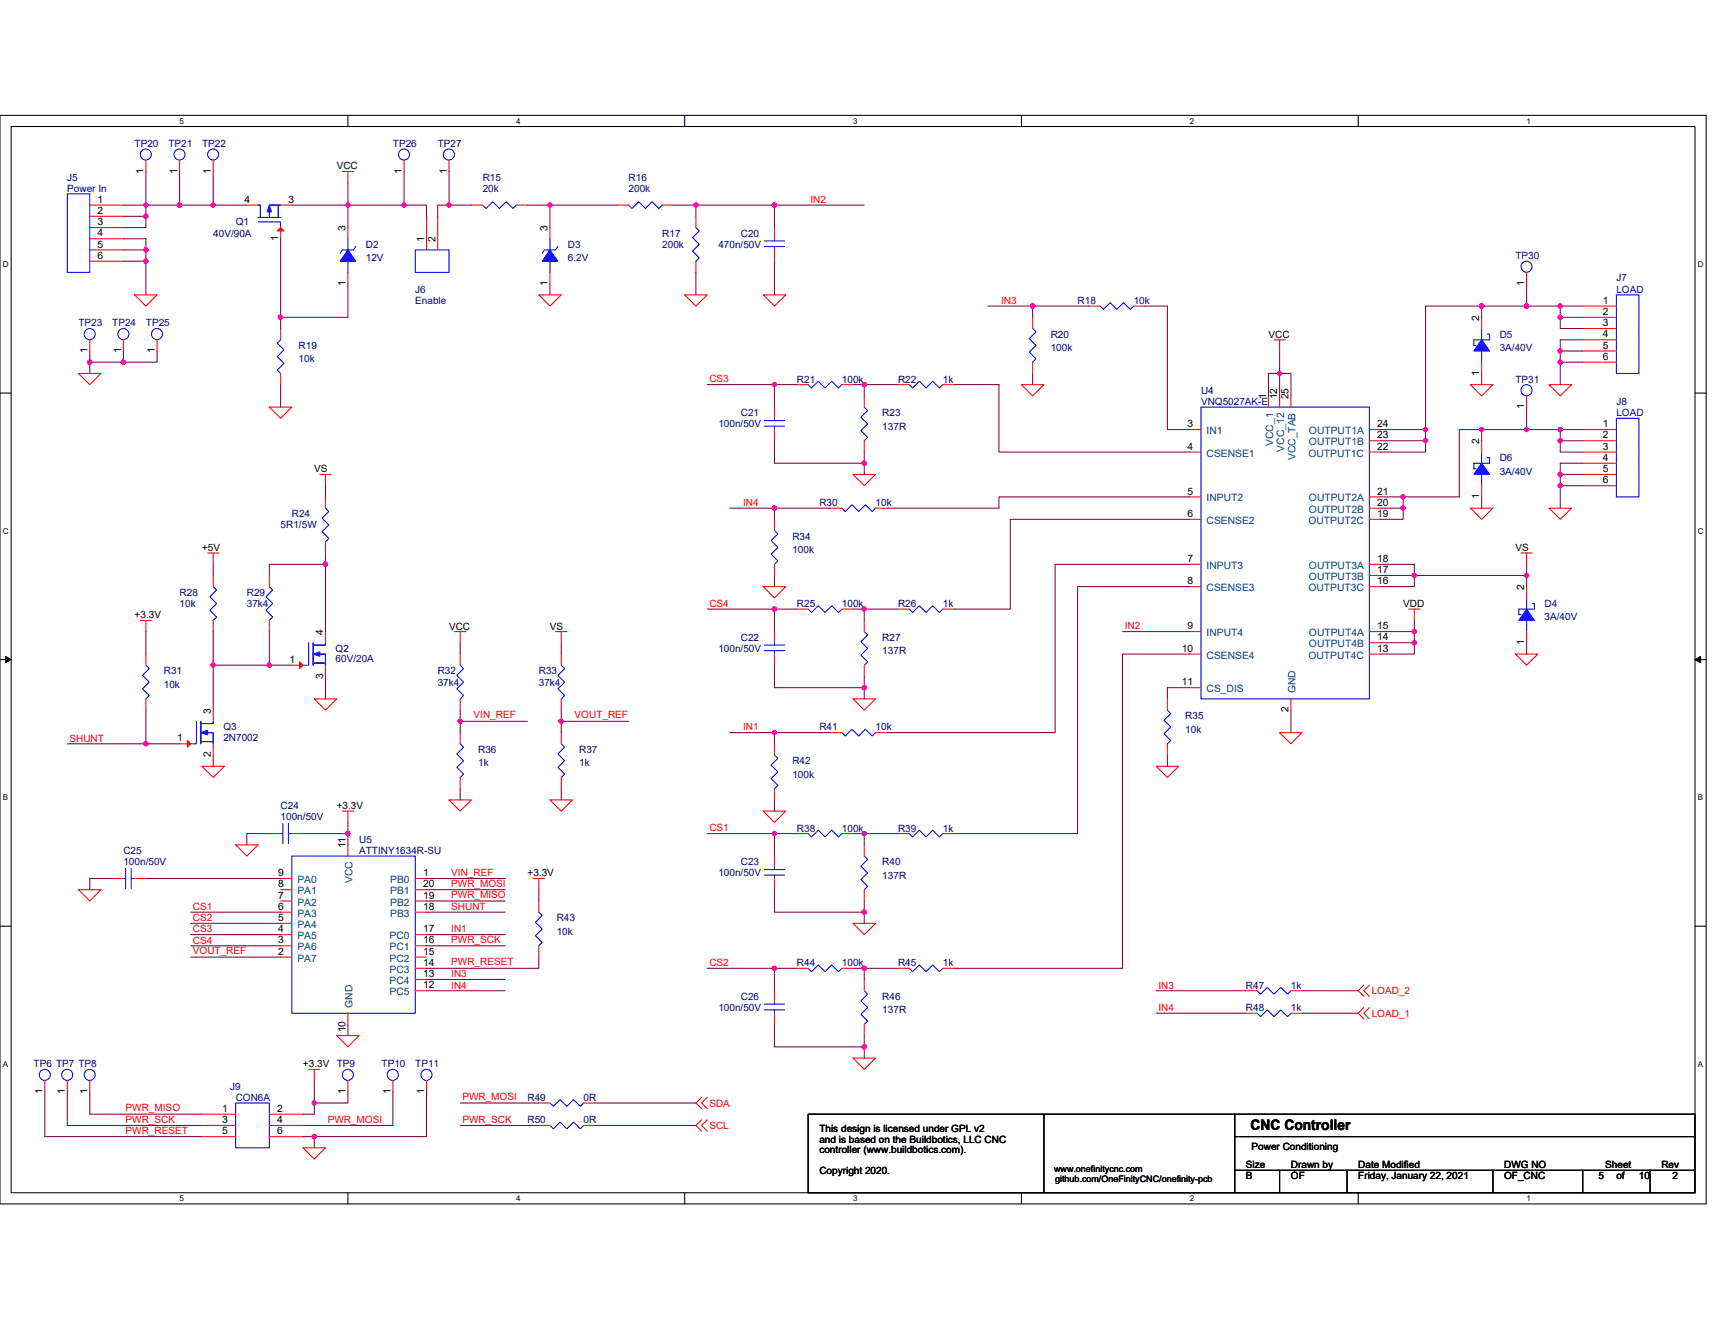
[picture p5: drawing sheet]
<svg xmlns="http://www.w3.org/2000/svg" width="279mm" height="216mm" viewBox="0 0 279 216" stroke-linecap="round" stroke-linejoin="round" font-family="sans-serif">
<path d="M0 18.8h278v177.4h-278zM1.8 20.6h274.3v173.8h-274.3z" fill="none" stroke="#000" stroke-width=".17"/>
<g fill="#fff">
<path d="M29.3 19h.7v1.4h-.7z"/>
<path d="M29.3 194.5h.7v1.5h-.7z"/>
</g>
<path d="M56.7 18.8v1.8M56.7 194.4v1.8" fill="none" stroke="#000" stroke-width=".17"/>
<g fill="#fff">
<path d="M84.1 19h.7v1.4h-.7z"/>
<path d="M84.1 194.5h.7v1.5h-.7z"/>
</g>
<path d="M111.5 18.8v1.8M111.5 194.4v1.8" fill="none" stroke="#000" stroke-width=".17"/>
<g fill="#fff">
<path d="M139 19h.7v1.4h-.7z"/>
<path d="M139 194.5h.7v1.5h-.7z"/>
</g>
<path d="M166.4 18.8v1.8M166.4 194.4v1.8" fill="none" stroke="#000" stroke-width=".17"/>
<g fill="#fff">
<path d="M193.8 19h.8v1.4h-.8z"/>
<path d="M193.8 194.5h.8v1.5h-.8z"/>
</g>
<path d="M221.3 18.8v1.8M221.3 194.4v1.8" fill="none" stroke="#000" stroke-width=".17"/>
<g fill="#fff">
<path d="M248.7 19h.7v1.4h-.7z"/>
<path d="M248.7 194.5h.7v1.5h-.7z"/>
<path d="M.5 42.3h.9v1.5h-.9z"/>
<path d="M276.6 42.3h1v1.5h-1z"/>
<path d="M.5 85.8h.9v1.4h-.9z"/>
<path d="M276.6 85.8h1v1.4h-1z"/>
</g>
<path d="M0 64.1h1.8M276.1 64.1h1.9" fill="none" stroke="#000" stroke-width=".17"/>
<g fill="#fff">
<path d="M.5 129.2h.8v1.5h-.8z"/>
<path d="M276.6 129.2h.9v1.5h-.9z"/>
</g>
<path d="M0 107.5h1.8M276.1 107.5h1.9" fill="none" stroke="#000" stroke-width=".17"/>
<path d="M.9 107l.9 .5-.9 .5zM276.1 107.5l1-.5v1z" fill="#000" stroke="#000" stroke-width=".16"/>
<g fill="#fff">
<path d="M.5 172.6h.8v1.5h-.8z"/>
<path d="M276.6 172.6h.9v1.5h-.9z"/>
</g>
<path d="M0 150.9h1.8M276.1 150.9h1.9M170.1 181.5h-38.4v12.9h38.4M170.1 181.5h31.1v12.9h-31.1zM201.2 181.5h74.9v12.9h-74.9M201.2 190.7h74.9M201.2 185.2h74.9M208.5 190.7v3.7M219.5 190.7v3.7M243.2 190.7v3.7M257.9 190.7v3.7M268.8 190.7v3.7" fill="none" stroke="#000" stroke-width=".17"/>
<g fill="none" stroke="#f00" stroke-width=".17">
<path d="M14.6 33.4h5.5M14.6 35.2h5.5M14.6 37.1h5.5M14.6 38.9h5.5M23.8 26.1v1.8M29.3 26.1v1.8M34.7 26.1v1.8M40.2 33.4h1.9M45.7 37.1v1.8M45.7 33.4h1.8M55.8 27.9h1.8M56.7 37.1v1.8"/>
<path d="M56.7 27.9v1.9M65.8 26.1v1.8M69.5 35.2v5.5M71.3 35.2v5.5M73.2 26.1v1.8M76.8 33.4h1.8M84.1 33.4h1.8M89.6 37.1v1.8M100.6 33.4h1.8M107.9 33.4h1.8M113.4 35.2v1.9M126.2 37.1v1.8"/>
<path d="M14.6 55.4v1.8M14.6 40.7h5.5M14.6 42.6h5.5M20.1 55.4v1.8M21.9 48h3.7l-1.8 1.9zM25.6 55.4v1.8M45.7 53.5v1.9M56.7 44.4v1.8M87.8 48h3.6l-1.8 1.9zM89.6 44.4v1.8M111.5 48h3.7l-1.8 1.9zM113.4 42.6v1.8"/>
<path d="M124.4 48h3.6l-1.8 1.9zM126.2 40.7v1.9M168.2 51.7v1.8M168.2 59v1.9M177.4 49.9h1.8M184.7 49.9h1.8M207.6 55.4h1.8M208.5 55.4v1.8M241.4 59v1.9M241.4 51.7v1.8M248.7 44.4v1.8M257.9 49.9h5.4"/>
<path d="M257.9 51.7h5.4M257.9 53.5h5.4M257.9 55.4h5.4M257.9 57.2h5.4M257.9 59h5.4M12.8 60.9h3.6l-1.8 1.8zM43.9 66.3h3.6l-1.8 1.9zM45.7 60.9v1.8M52.1 77.3h1.8M53 77.3v1.8M126.2 66.3v1.9M126.2 70v1.8"/>
<path d="M129.8 62.7h1.9M137.2 62.7h1.8M139 77.3h3.6l-1.8 1.8zM140.8 64.5v1.8M140.8 71.8v1.9M146.3 62.7h1.8M153.6 62.7h1.8M166.4 62.7h3.7l-1.9 1.8zM193.8 70h1.9M193.8 73.7h1.9M206.7 64.5v1.8M208.5 64.5v1.8"/>
<path d="M210.3 64.5v1.8M223.1 73.7h1.8M223.1 71.8h1.8M223.1 70h1.8M239.6 62.7h3.6l-1.8 1.8zM241.4 79.1v1.9M241.4 71.8v1.9M248.7 64.5v1.8M252.4 62.7h3.6l-1.8 1.8zM257.9 70h5.4M257.9 71.8h5.4M257.9 73.7h5.4"/>
<path d="M257.9 75.5h5.4M257.9 77.3h5.4M257.9 79.1h5.4M33.8 90.1h1.8M34.7 90.1v1.8M34.7 93.8v1.8M43.9 93.8v1.8M53 81v1.8M53 88.3v1.8M124.4 95.6h3.6l-1.8 1.8zM126.2 84.6v1.8M126.2 91.9v1.9"/>
<path d="M129.8 99.3h1.9M135.3 82.8h1.9M137.2 99.3h1.8M142.6 82.8h1.9M146.3 99.3h1.8M153.6 99.3h1.8M193.8 81h1.9M193.8 84.6h1.9M193.8 91.9h1.9M193.8 95.6h1.9M223.1 95.6h1.8M223.1 93.8h1.8"/>
<path d="M223.1 91.9h1.8M223.1 84.6h1.8M223.1 82.8h1.8M223.1 81h1.8M229.5 99.3h1.8M230.4 99.3v1.8M239.6 82.8h3.6l-1.8 1.8zM247.8 90.1h1.8M248.7 90.1v1.8M248.7 95.6v1.8M252.4 82.8h3.6l-1.8 1.8zM22.9 101.1h1.8"/>
<path d="M23.8 106.6v1.8M23.8 113.9v1.8M23.8 101.1v1.8M34.7 115.7v1.8M34.7 101.1v1.8M43.9 101.1v1.8M47.5 108.4h1.9M51.2 113.9h3.7l-1.9 1.8zM53 108.4v1.8M53 102.9v1.8M74.1 102.9h1.8M75 102.9v1.8"/>
<path d="M75 106.6v1.8M75 113.9v1.8M75 119.4v1.8M90.5 102.9h1.9M91.4 102.9v1.8M91.4 106.6v1.8M91.4 113.9v1.8M91.4 119.4v1.8M126.2 102.9v1.8M126.2 106.6v1.8M135.3 119.4h1.9M139 113.9h3.6l-1.8 1.8z"/>
<path d="M140.8 101.1v1.8M140.8 108.4v1.8M142.6 119.4h1.9M190.2 113.9v1.8M193.8 102.9h1.9M193.8 106.6h1.9M193.8 112.1h1.9M208.5 119.4h3.6l-1.8 1.8zM210.3 113.9v1.8M223.1 106.6h1.8M223.1 104.7h1.8M223.1 102.9h1.8"/>
<path d="M246.9 106.6h3.6l-1.8 1.8zM248.7 102.9v1.8M29.3 121.2h1.8M32.9 124.9h3.7l-1.9 1.8zM34.7 121.2v1.8M38.4 137.7h3.7l-1.9 1.8zM43.9 135.8h1.8M47.5 135.8h1.9M55.8 132.2h1.8M56.7 137.7v1.8M56.7 132.2v1.8M73.2 130.3h3.6l-1.8 1.9z"/>
<path d="M75 126.7v1.8M89.6 130.3h3.7l-1.9 1.9zM91.4 126.7v1.8M124.4 132.2h3.6l-1.8 1.8zM126.2 139.5v1.8M126.2 121.2v1.8M126.2 128.5v1.8M129.8 135.8h1.9M137.2 135.8h1.8M140.8 137.7v1.8M146.3 135.8h1.8M153.6 135.8h1.8"/>
<path d="M188.4 124.9h3.6l-1.8 1.8zM190.2 121.2v1.8M12.8 145h3.6l-1.8 1.8zM18.3 143.2h1.8M21.9 143.2h1.9M45.7 156h1.8M45.7 154.1h1.8M45.7 152.3h1.8M45.7 150.5h1.8M45.7 148.6h1.8M45.7 146.8h1.8M45.7 145h1.8"/>
<path d="M45.7 143.2h1.8M67.6 143.2h1.9M67.6 159.6h1.9M67.6 157.8h1.9M67.6 156h1.9M67.6 154.1h1.9M67.6 152.3h1.9M67.6 148.6h1.9M67.6 146.8h1.9M67.6 145h1.9M86.9 143.2h1.8M87.8 143.2v1.8"/>
<path d="M87.8 146.8v1.8M87.8 154.1v1.9M126.2 143.2v1.8M129.8 157.8h1.9M137.2 157.8h1.8M139 150.5h3.6l-1.8 1.8zM140.8 145v1.8M140.8 159.6v1.8M146.3 157.8h1.8M153.6 157.8h1.8M7.3 176.1v1.8M11 176.1v1.8"/>
<path d="M14.6 176.1v1.8M50.3 174.2h1.8M51.2 174.2v1.9M54.9 168.7h3.6l-1.8 1.9zM56.7 165.1v1.8M56.7 176.1v1.8M64 176.1v1.8M67.6 161.4h1.9M69.5 176.1v1.8M87.8 179.7h1.8M95.1 179.7h1.8M114.3 178.8l-.9 .9 .9 .9"/>
<path d="M115.2 178.8l-.9 .9 .9 .9M126.2 161.4v1.9M126.2 165.1v1.8M139 172.4h3.6l-1.8 1.8zM140.8 166.9v1.8M203 161.4h1.8M203 165.1h1.8M210.3 161.4h1.8M210.3 165.1h1.8M222.2 160.5l-.9 .9 .9 .9M222.2 164.2l-.9 .9 .9 .9M223.1 160.5l-.9 .9 .9 .9"/>
<path d="M223.1 164.2l-.9 .9 .9 .9M32.9 181.5h5.5M32.9 183.4h5.5M32.9 185.2h5.5M43.9 181.5h5.5M43.9 183.4h5.5M43.9 185.2h5.5M49.4 187h3.6l-1.8 1.9zM87.8 183.4h1.8M95.1 183.4h1.8M114.3 182.5l-.9 .9 .9 .9M115.2 182.5l-.9 .9 .9 .9"/>
</g>
<g fill="none" stroke="#00f" stroke-width=".17">
<path d="M11 31.6h3.6v12.8h-3.6zM42.1 35.4h3.6M42.1 36.2h3.6v.9M42.4 35.2v-1.8h-.3h.3v2M43.9 33.4h1.8M43.9 34.3v1.1M45.3 33.6v1.6M45.3 33.4v2M56.7 38.9v1.8M78.6 33.4l.6 .6 1.1-1.1 1.1 1.1 1.1-1.1 1.1 1.1 .5-.6M89.6 38.9v1.8M102.4 33.4l.6 .6 1.1-1.1 1.1 1.1 1-1.1 1.1 1.1 .6-.6"/>
<path d="M113.4 37.1l.5 .5-1.1 1.1 1.1 1.1-1.1 1.1 1.1 1.1-.5 .6M124.5 39.3h3.3M126.2 38.9v.4M45.7 55.4l-.5 .5 1.1 1.1-1.1 1.1 1.1 1.1-1.1 1.1 .5 .6M56.7 42.6v1.8M58 40.2l-.4 .5h-1.8l-.4 .6M67.6 40.7h5.6v3.7h-5.6zM89.6 42.6v1.8M90.9 40.2l-.4 .5h-1.8l-.4 .6M124.5 40.2h3.3M126.2 40.2v.5M168.2 53.5l.6 .6-1.1 1.1 1.1 1.1-1.1 1.1 1.1 1.1-.6 .5"/>
<path d="M179.2 49.9l.6 .5 1.1-1.1 1 1.1 1.1-1.1 1.1 1.1 .6-.5M241.4 57.2v1.8M241.4 53.5v1.9M242.3 54.4h.4v1h-2.6v.9h.4M263.3 48h3.7v12.9h-3.7zM124.5 69.4h3.3M124.5 68.5h3.3M126.2 68.2v.3M126.2 69.4v.6M131.7 62.7l.5 .5 1.1-1.1 1.1 1.1 1.1-1.1 1.1 1.1 .6-.5M140.8 66.3l.6 .6-1.1 1.1 1.1 1.1-1.1 1.1 1.1 1.1-.6 .5M148.1 62.7l.6 .5 1.1-1.1 1.1 1.1 1.1-1.1 1.1 1.1 .5-.5"/>
<path d="M195.7 66.3h27.4v47.6h-27.4zM241.4 77.3v1.8M241.4 73.7v1.8M242.3 74.6h.4v.9h-2.6v.9h.4M263.3 68.2h3.7v12.8h-3.7zM34.7 95.6l.6 .5-1.1 1.1 1.1 1.1-1.1 1.1 1.1 1.1-.6 .6M43.9 95.6l.5 .5-1.1 1.1 1.1 1.1-1.1 1.1 1.1 1.1-.5 .6M53 82.8l.6 .6-1.1 1 1.1 1.1-1.1 1.1 1.1 1.1-.6 .6M126.2 86.4l.5 .6-1.1 1.1 1.1 1.1-1.1 1.1 1.1 1.1-.5 .5M131.7 99.3l.5 .5 1.1-1.1 1.1 1.1 1.1-1.1 1.1 1.1 .6-.5M137.2 82.8l.5 .6 1.1-1.1 1.1 1.1 1.1-1.1 1.1 1.1 .5-.6M148.1 99.3l.6 .5 1.1-1.1 1.1 1.1 1.1-1.1 1.1 1.1 .5-.5"/>
<path d="M248.7 97.4v1.9M249.6 98.3h.4v1h-2.6v.9h.4M23.8 108.4l.5 .5-1.1 1.1 1.1 1.1-1.1 1.1 1.1 1.1-.5 .6M32 117.5v3.7h-.9M32.7 117.5v3.7M32.9 117.9h1.8v-.4v.4h-2M33.6 119.4h1.1v1.8v-1.8h-.7M50.3 104.7v3.7h-.9M51 104.7v3.7M51 108h2M51.2 105.1h1.8v-.4v.4h-2M51.2 108h1.7"/>
<path d="M51.9 106.6h1.1v1.8v-1.8h-.7M75 108.4l.5 .5-1.1 1.1 1.1 1.1-1.1 1.1 1.1 1.1-.5 .6M91.4 108.4l.6 .5-1.1 1.1 1.1 1.1-1.1 1.1 1.1 1.1-.6 .6M124.5 106h3.3M124.5 105.1h3.3M126.2 104.7v.4M126.2 106v.6M137.2 119.4l.5 .5 1.1-1.1 1.1 1.1 1.1-1.1 1.1 1.1 .5-.5M140.8 102.9l.6 .6-1.1 1.1 1.1 1.1-1.1 1 1.1 1.1-.6 .6M190.2 115.7l.5 .6-1.1 1.1 1.1 1-1.1 1.1 1.1 1.1-.5 .6M248.7 101.1v1.8M32.7 120.8h2"/>
<path d="M32.9 120.8h1.7M45.7 135.8h.4M46.1 134.2v3.3M47 135.8h.5M47 134.2v3.3M47.5 139.5h20.1v25.6h-20.1zM75 121.2l.5 .6-1.1 1.1 1.1 1.1-1.1 1 1.1 1.1-.5 .6M91.4 121.2l.6 .6-1.1 1.1 1.1 1.1-1.1 1 1.1 1.1-.6 .6M126.2 123l.5 .6-1.1 1.1 1.1 1.1-1.1 1.1 1.1 1.1-.5 .5M131.7 135.8l.5 .6 1.1-1.1 1.1 1.1 1.1-1.1 1.1 1.1 .6-.6M140.8 139.5l.6 .5-1.1 1.1 1.1 1.1-1.1 1.1 1.1 1.1-.6 .6M148.1 135.8l.6 .6 1.1-1.1 1.1 1.1 1.1-1.1 1.1 1.1 .5-.6"/>
<path d="M20.1 143.2h.4M20.5 141.5v3.3M21.4 143.2h.5M21.4 141.5v3.3M87.8 148.6l.5 .6-1.1 1.1 1.1 1.1-1.1 1.1 1.1 1.1-.5 .5M124.5 142.6h3.3M124.5 141.7h3.3M126.2 141.3v.4M126.2 142.6v.6M131.7 157.8l.5 .5 1.1-1.1 1.1 1.1 1.1-1.1 1.1 1.1 .6-.5M148.1 157.8l.6 .5 1.1-1.1 1.1 1.1 1.1-1.1 1.1 1.1 .5-.5M38.4 179.7h5.5v7.3h-5.5z"/>
<path d="M89.6 179.7l.5 .6 1.1-1.1 1.2 1.1 1.1-1.1 1 1.1 .6-.6M124.5 164.5h3.3M124.5 163.6h3.3M126.2 163.3v.3M126.2 164.5v.6M140.8 161.4l.6 .6-1.1 1.1 1.1 1.1-1.1 1.1 1.1 1.1-.6 .5M204.8 161.4l.6 .6 1.1-1.1 1.1 1.1 1.1-1.1 1.1 1.1 .5-.6M204.8 165.1l.6 .6 1.1-1.2 1.1 1.2 1.1-1.2 1.1 1.2 .5-.6M89.6 183.4l.5 .5 1.1-1.1 1.2 1.1 1.1-1.1 1 1.1 .6-.5"/>
<circle cx="23.8" cy="25.2" r=".9"/>
<circle cx="29.2" cy="25.2" r=".9"/>
<circle cx="34.7" cy="25.2" r=".9"/>
<circle cx="65.8" cy="25.2" r=".9"/>
<circle cx="73.1" cy="25.2" r=".9"/>
<circle cx="14.6" cy="54.4" r=".9"/>
<circle cx="20.1" cy="54.4" r=".9"/>
<circle cx="25.6" cy="54.4" r=".9"/>
<circle cx="248.7" cy="43.5" r=".9"/>
<circle cx="248.7" cy="63.6" r=".9"/>
<circle cx="7.3" cy="175.1" r=".9"/>
<circle cx="11" cy="175.1" r=".9"/>
<circle cx="14.6" cy="175.1" r=".9"/>
<circle cx="56.7" cy="175.1" r=".9"/>
<circle cx="64" cy="175.1" r=".9"/>
<circle cx="69.5" cy="175.1" r=".9"/>
</g>
<g fill="#00f" stroke="#00f" stroke-width=".17">
<path d="M43.9 33.4l.3 1.1h-.7z" fill-rule="evenodd"/>
<path d="M51 106.6l1.1-.4v.7z" fill-rule="evenodd"/>
<path d="M241.4 55.4l1.3 1.8h-2.6z" fill-rule="evenodd"/>
<path d="M89.6 40.7l1.3 1.9h-2.6z" fill-rule="evenodd"/>
<path d="M32.7 119.4l1.1-.4v.7z" fill-rule="evenodd"/>
<path d="M248.7 99.3l1.3 1.8h-2.6z" fill-rule="evenodd"/>
<path d="M56.7 40.7l1.3 1.9h-2.6z" fill-rule="evenodd"/>
<path d="M241.4 75.5l1.3 1.8h-2.6z" fill-rule="evenodd"/>
</g>
<g fill="#f00" stroke="#f00" stroke-width=".17">
<path d="M45.2 37.6l.5-.5 .6 .5z"/>
<path d="M48.8 107.8l.6 .6-.6 .5z"/>
<path d="M30.5 120.6l.6 .6-.6 .6z"/>
</g>
<g fill="none" stroke="#800040" stroke-width=".17">
<path d="M20.1 33.4h3.7M20.1 35.2h3.7M20.1 38.9h3.7v1.8M23.8 27.9v5.5M23.8 33.4v1.8M23.8 33.4h5.5M23.8 35.2v1.9h-3.7M29.3 27.9v5.5h5.4M34.7 27.9v5.5h5.5M45.7 38.9v12.8M47.5 33.4h9.2M56.7 29.8v3.6"/>
<path d="M56.7 33.4h9.1M56.7 33.4v3.7M65.8 27.9v5.5h3.7v1.8M73.2 33.4h-1.9v1.8M73.2 27.9v5.5h3.6M85.9 33.4h3.7v3.7M89.6 33.4h11M109.7 33.4h3.7M113.4 33.4h12.8M113.4 33.4v1.8M126.2 33.4h14.6M126.2 33.4v3.7"/>
<path d="M14.6 57.2v1.8M14.6 59v1.9M14.6 59h5.5M20.1 40.7h3.7M20.1 42.6h3.7M20.1 57.2v1.8M23.8 40.7v1.9M23.8 42.6v5.4M25.6 57.2v1.8h-5.5M45.7 51.7v1.8M56.7 46.2v5.5h-11M89.6 46.2v1.8"/>
<path d="M113.4 44.4v3.6M126.2 42.6v5.4M160.9 49.9h7.3M168.2 49.9v1.8M168.2 49.9h9.2M186.5 49.9h3.7v20.1h3.6M208.5 57.2v3.7M241.4 49.9h-9.2v20.1h-7.3M248.7 49.9h-7.3v1.8M248.7 46.2v3.7h5.5M254.2 57.2v1.8M254.2 59v3.7"/>
<path d="M254.2 49.9v1.8h3.7M254.2 49.9h3.7M254.2 51.7v1.8h3.7M254.2 57.2h3.7M254.2 59h3.7M257.9 55.4h-3.7v1.8M45.7 62.7v3.6M53 79.1v1.9M115.2 62.7h11M126.2 62.7v3.6M126.2 71.8v3.7h14.6M126.2 62.7h3.6"/>
<path d="M139 62.7h1.8M140.8 62.7v1.8M140.8 73.7v1.8M140.8 75.5v1.8M140.8 62.7h5.5M155.4 62.7h7.4v11h31M168.2 60.9v1.8M208.5 60.9h1.8v3.6M208.5 60.9h-1.8v3.6M208.5 60.9v3.6M232.2 70v1.8h-7.3M232.2 71.8v1.9h-7.3"/>
<path d="M241.4 70h-3.7v11h-9.1v1.8h-3.7M241.4 60.9v1.8M241.4 70h7.3M241.4 70v1.8M248.7 66.3v3.7h5.5M254.2 70v1.8M254.2 71.8v1.9h3.7M254.2 77.3v1.8M254.2 79.1v3.7M254.2 70h3.7M254.2 71.8h3.7M254.2 77.3h3.7"/>
<path d="M254.2 79.1h3.7M257.9 75.5h-3.7v1.8M34.7 91.9v1.9M43.9 93.8v-1.9h9.1v11M53 90.1v1.8M115.2 99.3h11v3.6M118.9 82.8h7.3M126.2 82.8v1.8M126.2 93.8v1.8M126.2 99.3h3.6M126.2 82.8h9.1M139 99.3h1.8"/>
<path d="M140.8 99.3v1.8M140.8 99.3h5.5M193.8 81h-31v1.8h-18.3M193.8 95.6h-18.2v40.2h-20.2M193.8 84.6h-29.2v14.7h-9.2M193.8 91.9h-21.9v27.5h-27.4M224.9 93.8h5.5v1.8h-5.5M224.9 91.9h5.5v1.9h18.3M224.9 81h3.7M228.6 82.8v1.8h-3.7M241.4 81v1.8M248.7 91.9v1.9"/>
<path d="M248.7 93.8v1.8M23.8 115.7v5.5h5.5M23.8 102.9v3.7M34.7 108.4h9.2M34.7 102.9v5.5M34.7 108.4v7.3M43.9 102.9v5.5h3.6M53 110.2v3.7M75 115.7v1.8M75 117.5h10.9M75 117.5v1.9M75 104.7v1.9"/>
<path d="M91.4 104.7v1.9M91.4 115.7v1.8h11M91.4 117.5v1.9M118.9 119.4h7.3M126.2 119.4v1.8M126.2 119.4h9.1M126.2 108.4v3.7h14.6M140.8 110.2v1.9M140.8 112.1v1.8M182.9 102.9h10.9M193.8 106.6h-10.9v51.2h-27.5M193.8 112.1h-3.6v1.8"/>
<path d="M210.3 115.7v3.7M224.9 102.9h5.5M224.9 104.7h5.5M230.4 101.1v1.8M230.4 102.9v1.8M230.4 104.7v1.9h-5.5M248.7 104.7v1.9M11 121.2h12.8M34.7 123v1.9M43.9 135.8h-3.7v1.9M49.4 135.8h7.3M56.7 134v1.8"/>
<path d="M56.7 135.8v1.9M75 128.5v1.8M91.4 128.5v1.8M115.2 135.8h11M126.2 135.8v3.7M126.2 130.3v1.9M126.2 135.8h3.6M139 135.8h1.8M140.8 135.8v1.9M140.8 135.8h5.5M190.2 123v1.9M18.3 143.2h-3.7v1.8"/>
<path d="M23.8 143.2h21.9M31.1 148.6h14.6M31.1 150.5h14.6M31.1 152.3h14.6M31.1 154.1h14.6M31.1 156h14.6M69.5 143.2h12.8M69.5 145h12.8M69.5 146.8h12.8M69.5 148.6h12.8M69.5 152.3h12.8M69.5 154.1h12.8"/>
<path d="M69.5 159.6h12.8M87.8 156v1.8h-18.3M87.8 145v1.8M115.2 157.8h11M126.2 145v3.6h14.6M126.2 157.8v3.6M126.2 157.8h3.6M139 157.8h1.8M140.8 146.8v1.8M140.8 148.6v1.9M140.8 157.8v1.8M140.8 157.8h5.5"/>
<path d="M7.3 177.9v7.3h25.6M11 177.9v5.5h21.9M14.6 177.9v3.6h18.3M51.2 176.1v3.6M56.7 166.9v1.8M56.7 177.9v1.8h-5.5v1.8h-1.8M64 177.9v5.5h-14.6M69.5 177.9v7.3h-18.3M69.5 161.4h12.8M75 179.7h12.8M96.9 179.7h16.5M126.2 166.9v3.7h14.6"/>
<path d="M140.8 168.7v1.9M140.8 170.6v1.8M188.4 161.4h14.6M188.4 165.1h14.6M212.1 161.4h9.2M212.1 165.1h9.2M49.4 185.2h1.8M51.2 185.2v1.8M75 183.4h12.8M96.9 183.4h16.5"/>
</g>
<g fill="#f0f" stroke="#f0f" stroke-width=".17">
<circle cx="23.8" cy="35.2" r=".35"/>
<circle cx="23.8" cy="33.4" r=".35"/>
<circle cx="29.2" cy="33.4" r=".35"/>
<circle cx="23.8" cy="40.7" r=".36"/>
<circle cx="23.8" cy="42.6" r=".35"/>
<circle cx="45.7" cy="51.7" r=".36"/>
<circle cx="56.7" cy="33.4" r=".35"/>
<circle cx="73.1" cy="33.4" r=".36"/>
<circle cx="89.6" cy="33.4" r=".35"/>
<circle cx="113.4" cy="33.4" r=".36"/>
<circle cx="126.2" cy="33.4" r=".35"/>
<circle cx="208.5" cy="60.8" r=".35"/>
<circle cx="140.8" cy="112" r=".36"/>
<circle cx="126.2" cy="99.2" r=".35"/>
<circle cx="140.8" cy="99.2" r=".36"/>
<circle cx="126.2" cy="62.7" r=".35"/>
<circle cx="140.8" cy="62.7" r=".36"/>
<circle cx="140.8" cy="75.5" r=".36"/>
<circle cx="168.2" cy="49.9" r=".36"/>
<circle cx="126.2" cy="82.8" r=".36"/>
<circle cx="126.2" cy="135.8" r=".35"/>
<circle cx="140.8" cy="135.8" r=".36"/>
<circle cx="140.8" cy="148.6" r=".36"/>
<circle cx="126.2" cy="119.4" r=".36"/>
<circle cx="126.2" cy="157.8" r=".35"/>
<circle cx="140.8" cy="157.8" r=".36"/>
<circle cx="140.8" cy="170.6" r=".36"/>
<circle cx="241.4" cy="49.9" r=".36"/>
<circle cx="248.7" cy="49.9" r=".36"/>
<circle cx="254.2" cy="51.7" r=".35"/>
<circle cx="254.2" cy="57.2" r=".35"/>
<circle cx="254.2" cy="59" r=".36"/>
<circle cx="241.4" cy="70" r=".36"/>
<circle cx="248.7" cy="70" r=".35"/>
<circle cx="254.2" cy="71.8" r=".35"/>
<circle cx="254.2" cy="70" r=".35"/>
<circle cx="254.2" cy="77.3" r=".36"/>
<circle cx="254.2" cy="79.1" r=".35"/>
<circle cx="23.8" cy="121.2" r=".35"/>
<circle cx="43.9" cy="108.4" r=".35"/>
<circle cx="34.7" cy="108.4" r=".35"/>
<circle cx="53" cy="91.9" r=".36"/>
<circle cx="56.7" cy="135.8" r=".35"/>
<circle cx="75" cy="117.5" r=".35"/>
<circle cx="91.4" cy="117.5" r=".36"/>
<circle cx="51.2" cy="185.2" r=".35"/>
<circle cx="51.2" cy="179.7" r=".35"/>
<circle cx="230.4" cy="102.9" r=".35"/>
<circle cx="230.4" cy="104.7" r=".36"/>
<circle cx="230.4" cy="93.8" r=".35"/>
<circle cx="248.7" cy="93.8" r=".35"/>
<circle cx="228.6" cy="80.9" r=".36"/>
<circle cx="228.6" cy="82.8" r=".36"/>
<circle cx="232.2" cy="70" r=".36"/>
<circle cx="232.2" cy="71.8" r=".36"/>
<circle cx="34.7" cy="33.4" r=".35"/>
<circle cx="20.1" cy="59" r=".36"/>
<circle cx="14.6" cy="59" r=".36"/>
<circle cx="65.8" cy="33.4" r=".35"/>
<circle cx="254.2" cy="49.9" r=".36"/>
</g>
<text font-size="2.4" x="203.7" y="184.1">CNC Controller</text>
<g font-size="1.7">
<text x="23.4" y="28.3" transform="rotate(-90 23.4 28.3)">1</text>
<text x="28.9" y="28.3" transform="rotate(-90 28.9 28.3)">1</text>
<text x="34.4" y="28.3" transform="rotate(-90 34.4 28.3)">1</text>
<text x="65.4" y="28.3" transform="rotate(-90 65.4 28.3)">1</text>
<text x="72.8" y="28.3" transform="rotate(-90 72.8 28.3)">1</text>
<text x="15.9" y="33">1</text>
<text x="15.9" y="34.9">2</text>
<text x="39.9" y="33">4</text>
<text x="47" y="33">3</text>
<text x="15.9" y="36.7">3</text>
<text x="15.9" y="38.5">4</text>
<text x="15.9" y="40.3">5</text>
<text x="45.3" y="39.3" transform="rotate(-90 45.3 39.3)">1</text>
<text x="56.3" y="37.6" transform="rotate(-90 56.3 37.6)">3</text>
<text x="69.1" y="39.5" transform="rotate(-90 69.1 39.5)">1</text>
<text x="70.9" y="39.5" transform="rotate(-90 70.9 39.5)">2</text>
<text x="89.2" y="37.6" transform="rotate(-90 89.2 37.6)">3</text>
<text x="15.9" y="42.2">6</text>
<text x="56.3" y="46.6" transform="rotate(-90 56.3 46.6)">1</text>
<text x="89.2" y="46.6" transform="rotate(-90 89.2 46.6)">1</text>
<text x="248.3" y="46.6" transform="rotate(-90 248.3 46.6)">1</text>
<text x="241" y="52.3" transform="rotate(-90 241 52.3)">2</text>
<text x="261.1" y="49.5">1</text>
<text x="261.1" y="51.3">2</text>
<text x="261.1" y="53.1">3</text>
<text x="14.2" y="57.6" transform="rotate(-90 14.2 57.6)">1</text>
<text x="19.7" y="57.6" transform="rotate(-90 19.7 57.6)">1</text>
<text x="25.2" y="57.6" transform="rotate(-90 25.2 57.6)">1</text>
<text x="261.1" y="55">4</text>
<text x="261.1" y="56.8">5</text>
<text x="261.1" y="58.6">6</text>
<text x="206.3" y="65.1" transform="rotate(-90 206.3 65.1)">1</text>
<text x="208.1" y="65.1" transform="rotate(-90 208.1 65.1)">12</text>
<text x="209.9" y="65.1" transform="rotate(-90 209.9 65.1)">25</text>
<text x="241" y="61.2" transform="rotate(-90 241 61.2)">1</text>
<text x="193.5" y="69.6">3</text>
<text x="224.4" y="71.4">23</text>
<text x="224.4" y="69.6">24</text>
<text x="248.3" y="66.7" transform="rotate(-90 248.3 66.7)">1</text>
<text x="261.1" y="69.6">1</text>
<text x="261.1" y="71.4">2</text>
<text x="193.5" y="73.3">4</text>
<text x="224.4" y="73.3">22</text>
<text x="241" y="72.4" transform="rotate(-90 241 72.4)">2</text>
<text x="261.1" y="73.3">3</text>
<text x="261.1" y="75.1">4</text>
<text x="261.1" y="76.9">5</text>
<text x="193.5" y="80.6">5</text>
<text x="224.4" y="82.4">20</text>
<text x="224.4" y="80.6">21</text>
<text x="241" y="81.3" transform="rotate(-90 241 81.3)">1</text>
<text x="261.1" y="78.8">6</text>
<text x="193.5" y="84.2">6</text>
<text x="224.4" y="84.2">19</text>
<text x="193.5" y="91.6">7</text>
<text x="193.5" y="95.2">8</text>
<text x="224.4" y="93.4">17</text>
<text x="224.4" y="91.6">18</text>
<text x="224.4" y="95.2">16</text>
<text x="248.3" y="96.2" transform="rotate(-90 248.3 96.2)">2</text>
<text x="52.6" y="103.5" transform="rotate(-90 52.6 103.5)">4</text>
<text x="192.5" y="106.2">10</text>
<text x="193.5" y="102.5">9</text>
<text x="224.4" y="104.4">14</text>
<text x="224.4" y="102.5">15</text>
<text x="224.4" y="106.2">13</text>
<text x="248.3" y="105.1" transform="rotate(-90 248.3 105.1)">1</text>
<text x="47.2" y="108">1</text>
<text x="52.6" y="110.6" transform="rotate(-90 52.6 110.6)">3</text>
<text x="192.5" y="111.7">11</text>
<text x="34.4" y="116.3" transform="rotate(-90 34.4 116.3)">3</text>
<text x="209.9" y="116.1" transform="rotate(-90 209.9 116.1)">2</text>
<text x="28.9" y="120.8">1</text>
<text x="34.4" y="123.4" transform="rotate(-90 34.4 123.4)">2</text>
<text x="45.3" y="142.8">9</text>
<text x="56.3" y="138.2" transform="rotate(-90 56.3 138.2)">11</text>
<text x="68.9" y="142.8">1</text>
<text x="45.3" y="148.3">6</text>
<text x="45.3" y="146.4">7</text>
<text x="45.3" y="144.6">8</text>
<text x="68.9" y="148.3">18</text>
<text x="68.9" y="146.4">19</text>
<text x="68.9" y="144.6">20</text>
<text x="45.3" y="155.6">2</text>
<text x="45.3" y="153.7">3</text>
<text x="45.3" y="151.9">4</text>
<text x="45.3" y="150.1">5</text>
<text x="68.9" y="155.6">15</text>
<text x="68.9" y="153.7">16</text>
<text x="68.9" y="151.9">17</text>
<text x="68.9" y="161.1">12</text>
<text x="68.9" y="159.2">13</text>
<text x="68.9" y="157.4">14</text>
<text x="56.3" y="168.2" transform="rotate(-90 56.3 168.2)">10</text>
<text x="6.9" y="178.3" transform="rotate(-90 6.9 178.3)">1</text>
<text x="10.6" y="178.3" transform="rotate(-90 10.6 178.3)">1</text>
<text x="14.2" y="178.3" transform="rotate(-90 14.2 178.3)">1</text>
<text x="56.3" y="178.3" transform="rotate(-90 56.3 178.3)">1</text>
<text x="63.6" y="178.3" transform="rotate(-90 63.6 178.3)">1</text>
<text x="69.1" y="178.3" transform="rotate(-90 69.1 178.3)">1</text>
<text x="36.2" y="181.2">1</text>
<text x="36.2" y="183">3</text>
<text x="36.2" y="184.8">5</text>
<text x="45.1" y="181.2">2</text>
<text x="45.1" y="183">4</text>
<text x="45.1" y="184.8">6</text>
</g>
<g font-size="1.7" fill="#004080">
<text x="196.6" y="70.7">IN1</text>
<text x="213.3" y="70.7">OUTPUT1A</text>
<text x="196.6" y="74.4">CSENSE1</text>
<text x="207.4" y="72.6" transform="rotate(-90 207.4 72.6)">VCC_1</text>
<text x="209.2" y="73.6" transform="rotate(-90 209.2 73.6)">VCC_12</text>
<text x="211.1" y="75" transform="rotate(-90 211.1 75)">VCC_TAB</text>
<text x="213.2" y="74.4">OUTPUT1C</text>
<text x="213.3" y="72.6">OUTPUT1B</text>
<text x="196.6" y="81.7">INPUT2</text>
<text x="213.3" y="83.5">OUTPUT2B</text>
<text x="213.3" y="81.7">OUTPUT2A</text>
<text x="196.6" y="85.4">CSENSE2</text>
<text x="213.2" y="85.4">OUTPUT2C</text>
<text x="196.6" y="92.7">INPUT3</text>
<text x="213.3" y="94.5">OUTPUT3B</text>
<text x="213.3" y="92.7">OUTPUT3A</text>
<text x="196.6" y="96.3">CSENSE3</text>
<text x="213.2" y="96.3">OUTPUT3C</text>
<text x="196.6" y="103.7">INPUT4</text>
<text x="196.6" y="107.3">CSENSE4</text>
<text x="213.2" y="107.3">OUTPUT4C</text>
<text x="213.3" y="105.5">OUTPUT4B</text>
<text x="213.3" y="103.7">OUTPUT4A</text>
<text x="196.6" y="112.8">CS_DIS</text>
<text x="211.1" y="113" transform="rotate(-90 211.1 113)">GND</text>
<text x="48.5" y="143.9">PA0</text>
<text x="57.4" y="143.9" transform="rotate(-90 57.4 143.9)">VCC</text>
<text x="63.6" y="143.9">PB0</text>
<text x="48.5" y="149.4">PA3</text>
<text x="48.5" y="147.6">PA2</text>
<text x="48.5" y="145.7">PA1</text>
<text x="63.6" y="149.4">PB3</text>
<text x="63.6" y="147.6">PB2</text>
<text x="63.6" y="145.7">PB1</text>
<text x="48.5" y="154.9">PA6</text>
<text x="48.5" y="153">PA5</text>
<text x="48.5" y="151.2">PA4</text>
<text x="63.5" y="154.9">PC1</text>
<text x="63.5" y="153">PC0</text>
<text x="48.5" y="156.7">PA7</text>
<text x="63.5" y="160.3">PC4</text>
<text x="63.5" y="158.5">PC3</text>
<text x="63.5" y="156.7">PC2</text>
<text x="57.4" y="164.2" transform="rotate(-90 57.4 164.2)">GND</text>
<text x="63.5" y="162.2">PC5</text>
</g>
<g font-size="1.6" fill="#000080">
<text x="21.9" y="23.9">TP20</text>
<text x="27.4" y="23.9">TP21</text>
<text x="32.9" y="23.9">TP22</text>
<text x="64" y="23.9">TP26</text>
<text x="71.3" y="23.9">TP27</text>
<text x="11" y="29.4">J5</text>
<text x="78.6" y="29.4">R15</text>
<text x="102.4" y="29.4">R16</text>
<text x="11" y="31.2">Power In</text>
<text x="78.6" y="31.2">20k</text>
<text x="102.4" y="31.2">200k</text>
<text x="34.7" y="38.6">40V/90A</text>
<text x="38.4" y="36.7">Q1</text>
<text x="59.6" y="40.4">D2</text>
<text x="92.5" y="40.4">D3</text>
<text x="107.9" y="38.6">R17</text>
<text x="107.9" y="40.4">200k</text>
<text x="117" y="40.4">470n/50V</text>
<text x="120.7" y="38.6">C20</text>
<text x="59.6" y="42.6">12V</text>
<text x="67.6" y="47.7">J6</text>
<text x="92.5" y="42.6">6.2V</text>
<text x="246.9" y="42.2">TP30</text>
<text x="263.3" y="45.9">J7</text>
<text x="263.3" y="47.7">LOAD</text>
<text x="12.8" y="53.2">TP23</text>
<text x="18.3" y="53.2">TP24</text>
<text x="23.8" y="53.2">TP25</text>
<text x="67.6" y="49.5">Enable</text>
<text x="175.6" y="49.5">R18</text>
<text x="184.7" y="49.5">10k</text>
<text x="48.6" y="56.9">R19</text>
<text x="48.6" y="59">10k</text>
<text x="171.2" y="55">R20</text>
<text x="171.2" y="57.2">100k</text>
<text x="244.3" y="55">D5</text>
<text x="244.3" y="57.2">3A/40V</text>
<text x="129.8" y="62.3">R21</text>
<text x="137.2" y="62.3">100k</text>
<text x="146.3" y="62.3">R22</text>
<text x="153.6" y="62.3">1k</text>
<text x="195.7" y="64.2">U4</text>
<text x="195.7" y="66">VNQ5027AK-E</text>
<text x="246.9" y="62.3">TP31</text>
<text x="263.3" y="66">J8</text>
<text x="117" y="69.6">100n/50V</text>
<text x="120.7" y="67.8">C21</text>
<text x="143.7" y="67.8">R23</text>
<text x="143.7" y="70">137R</text>
<text x="263.3" y="67.8">LOAD</text>
<text x="244.3" y="75.1">D6</text>
<text x="244.3" y="77.3">3A/40V</text>
<text x="133.5" y="82.4">R30</text>
<text x="142.6" y="82.4">10k</text>
<text x="45.7" y="86.1">5R1/5W</text>
<text x="47.5" y="84.3">R24</text>
<text x="129.1" y="87.9">R34</text>
<text x="129.1" y="90.1">100k</text>
<text x="29.3" y="97.1">R28</text>
<text x="29.3" y="98.9">10k</text>
<text x="40.2" y="97.1">R29</text>
<text x="40.2" y="98.9">37k4</text>
<text x="129.8" y="98.9">R25</text>
<text x="137.2" y="98.9">100k</text>
<text x="146.3" y="98.9">R26</text>
<text x="153.6" y="98.9">1k</text>
<text x="251.6" y="98.9">D4</text>
<text x="251.6" y="101.1">3A/40V</text>
<text x="54.7" y="106.2">Q2</text>
<text x="54.7" y="107.9">60V/20A</text>
<text x="117" y="106.2">100n/50V</text>
<text x="120.7" y="104.4">C22</text>
<text x="143.7" y="104.4">R27</text>
<text x="143.7" y="106.6">137R</text>
<text x="26.7" y="109.9">R31</text>
<text x="26.7" y="112.1">10k</text>
<text x="71.3" y="109.9">R32</text>
<text x="71.3" y="111.7">37k4</text>
<text x="87.8" y="109.9">R33</text>
<text x="87.8" y="111.7">37k4</text>
<text x="36.4" y="119">Q3</text>
<text x="133.5" y="119">R41</text>
<text x="142.6" y="119">10k</text>
<text x="193.1" y="117.2">R35</text>
<text x="193.1" y="119.4">10k</text>
<text x="36.4" y="120.7">2N7002</text>
<text x="77.9" y="122.7">R36</text>
<text x="77.9" y="124.9">1k</text>
<text x="94.4" y="122.7">R37</text>
<text x="94.4" y="124.9">1k</text>
<text x="129.1" y="124.5">R42</text>
<text x="45.7" y="131.8">C24</text>
<text x="129.1" y="126.7">100k</text>
<text x="45.7" y="133.6">100n/50V</text>
<text x="58.5" y="137.3">U5</text>
<text x="129.8" y="135.5">R38</text>
<text x="137.2" y="135.5">100k</text>
<text x="146.3" y="135.5">R39</text>
<text x="153.6" y="135.5">1k</text>
<text x="20.1" y="139.1">C25</text>
<text x="20.1" y="141">100n/50V</text>
<text x="58.5" y="139.1">ATTINY1634R-SU</text>
<text x="117" y="142.8">100n/50V</text>
<text x="120.7" y="141">C23</text>
<text x="143.7" y="141">R40</text>
<text x="143.7" y="143.2">137R</text>
<text x="90.7" y="150.1">R43</text>
<text x="90.7" y="152.3">10k</text>
<text x="129.8" y="157.4">R44</text>
<text x="137.2" y="157.4">100k</text>
<text x="146.3" y="157.4">R45</text>
<text x="153.6" y="157.4">1k</text>
<text x="203" y="161.1">R47</text>
<text x="210.3" y="161.1">1k</text>
<text x="117" y="164.7">100n/50V</text>
<text x="120.7" y="162.9">C26</text>
<text x="143.7" y="162.9">R46</text>
<text x="143.7" y="165.1">137R</text>
<text x="203" y="164.7">R48</text>
<text x="210.3" y="164.7">1k</text>
<text x="5.5" y="173.9">TP6 TP7 TP8</text>
<text x="54.9" y="173.9">TP9</text>
<text x="62.2" y="173.9">TP10</text>
<text x="67.6" y="173.9">TP11</text>
<text x="37.5" y="177.5">J9</text>
<text x="38.4" y="179.4">CON6A</text>
<text x="85.9" y="179.4">R49</text>
<text x="95.1" y="179.4">0R</text>
<text x="85.9" y="183">R50</text>
<text x="95.1" y="183">0R</text>
</g>
<g font-size="1.6">
<text x="54.9" y="27.6">VCC</text>
<text x="206.7" y="55">VCC</text>
<text x="51.2" y="77">VS</text>
<text x="32.9" y="89.8">+5V</text>
<text x="246.9" y="89.8">VS</text>
<text x="21.9" y="100.7">+3.3V</text>
<text x="228.6" y="98.9">VDD</text>
<text x="73.2" y="102.6">VCC</text>
<text x="89.6" y="102.6">VS</text>
<text x="54.9" y="131.8">+3.3V</text>
<text x="85.9" y="142.8">+3.3V</text>
<text x="49.4" y="173.9">+3.3V</text>
<text x="133.5" y="184.5">This design is licensed under GPL v2</text>
<text x="133.5" y="186.2">and is based on the Buildbotics, LLC CNC</text>
<text x="133.5" y="187.9">controller (www.buildbotics.com).</text>
<text x="133.5" y="191.3">Copyright 2020.</text>
<text x="203" y="190.4">Size</text>
<text x="203.9" y="187.4">Power Conditioning</text>
<text x="210.3" y="190.4">Drawn by</text>
<text x="221.3" y="190.4">Date Modified</text>
<text x="245" y="190.4">DWG NO</text>
<text x="261.5" y="190.4">Sheet</text>
<text x="270.7" y="190.4">Rev</text>
<text x="203" y="192.2">B</text>
<text x="210.3" y="192.2">OF</text>
<text x="221.3" y="192.2">Friday, January 22, 2021</text>
<text x="245" y="192.2">OF_CNC</text>
<text x="260.4" y="192.2">5</text>
<text x="263.3" y="192.2">of</text>
<text x="267" y="192.2">10</text>
<text x="272.5" y="192.2">2</text>
</g>
<g font-size="1.6" fill="#f00">
<text x="132" y="33.1">IN2</text>
<text x="163.1" y="49.5">IN3</text>
<text x="115.6" y="62.3">CS3</text>
<text x="121.1" y="82.4">IN4</text>
<text x="115.6" y="98.9">CS4</text>
<text x="183.2" y="102.6">IN2</text>
<text x="77.2" y="117.1">VIN_REF</text>
<text x="93.6" y="117.1">VOUT_REF</text>
<text x="121.1" y="119">IN1</text>
<text x="11.3" y="120.8">SHUNT</text>
<text x="115.6" y="135.5">CS1</text>
<text x="73.5" y="142.7">VIN_REF</text>
<text x="31.4" y="148.3">CS1</text>
<text x="73.5" y="144.5">PWR_MOSI</text>
<text x="73.5" y="146.3">PWR_MISO</text>
<text x="73.5" y="148.3">SHUNT</text>
<text x="31.4" y="150.1">CS2</text>
<text x="31.4" y="151.9">CS3</text>
<text x="31.4" y="153.8">CS4</text>
<text x="31.4" y="155.5">VOUT_REF</text>
<text x="73.5" y="151.9">IN1</text>
<text x="73.5" y="153.6">PWR_SCK</text>
<text x="73.5" y="157.3">PWR_RESET</text>
<text x="73.5" y="159.2">IN3</text>
<text x="73.5" y="161.1">IN4</text>
<text x="115.6" y="157.4">CS2</text>
<text x="188.7" y="161.1">IN3</text>
<text x="188.7" y="164.7">IN4</text>
<text x="223.5" y="162">LOAD_2</text>
<text x="223.5" y="165.7">LOAD_1</text>
<text x="75.3" y="179.3">PWR_MOSI</text>
<text x="20.5" y="181.1">PWR_MISO</text>
<text x="20.5" y="182.9">PWR_SCK</text>
<text x="20.5" y="184.7">PWR_RESET</text>
<text x="53.4" y="182.9">PWR_MOSI</text>
<text x="75.3" y="182.9">PWR_SCK</text>
<text x="115.6" y="183.9">SCL</text>
<text x="115.6" y="180.3">SDA</text>
</g>
<g font-size="1.5">
<text x="171.7" y="190.9">www.onefinitycnc.com</text>
<text x="171.9" y="192.6">github.com/OneFinityCNC/onefinity-pcb</text>
</g>
<g font-size="1.3">
<text x="29.3" y="20.2">5</text>
<text x="84.1" y="20.2">4</text>
<text x="139" y="20.2">3</text>
<text x="193.8" y="20.2">2</text>
<text x="248.7" y="20.2">1</text>
<text x=".5" y="43.5">D</text>
<text x="276.6" y="43.5">D</text>
<text x=".5" y="87">C</text>
<text x="276.6" y="87">C</text>
<text x=".5" y="130.4">B</text>
<text x="276.6" y="130.4">B</text>
<text x=".5" y="173.8">A</text>
<text x="276.6" y="173.8">A</text>
<text x="29.3" y="195.7">5</text>
<text x="84.1" y="195.7">4</text>
<text x="139" y="195.7">3</text>
<text x="193.8" y="195.7">2</text>
<text x="248.7" y="195.7">1</text>
</g>
</svg>
